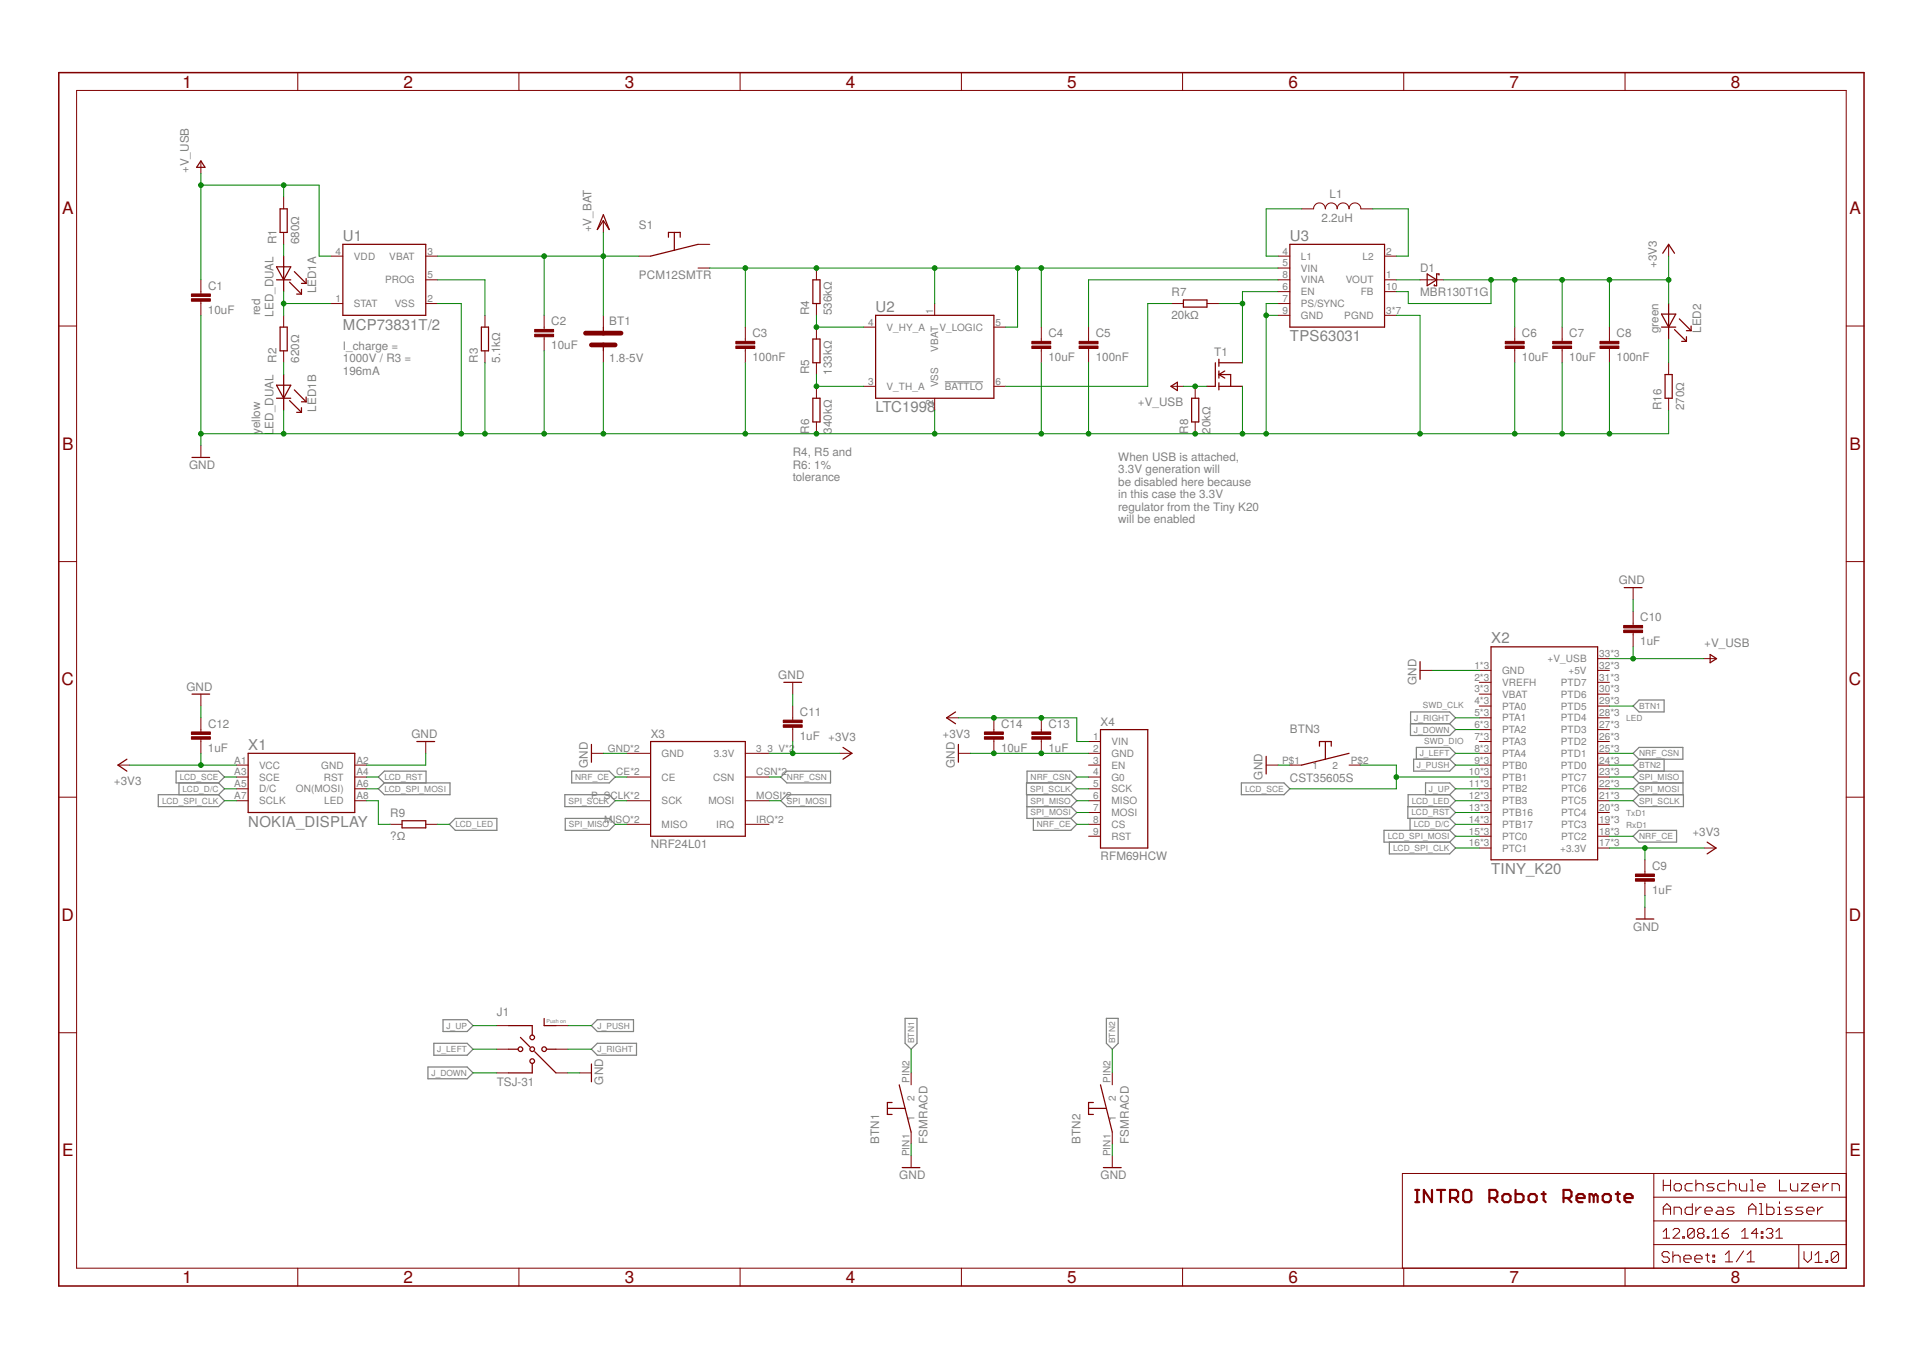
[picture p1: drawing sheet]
<svg xmlns="http://www.w3.org/2000/svg" width="297mm" height="210mm" viewBox="0 0 297 210" stroke-linecap="round" stroke-linejoin="round" font-family="sans-serif">
<path d="M145.9 59h5.9" fill="none" stroke="#808080" stroke-width=".15"/>
<g fill="none" stroke="#808080" stroke-width=".19">
<path d="M27.2 119.1h6.6l.9 .9-.9 .9h-6.6zM88.3 119.1h5.8l.9 .9-.9 .9h-5.8zM217.9 111.8h6M217.9 110h6l.9 .9-.9 .9 .9 .9-.9 .9h-6zM218.4 117.3h5.5l.9 .9-.9 .9h-5.5zM218.8 117.3v-1.9h5.1l.9 1-.9 .9M252.3 116.4l.9-1h6.7v1.9h-6.7zM253.2 108.1h3.8v1.9h-3.8l-.9-.9zM253.2 117.3l-.9 .9 .9 .9M253.2 119.1h6.8v3.6M253.2 119.1l-.9 .9 .9 .9M257 117.3v1.8"/>
<path d="M24.4 122.7h9.4l.9 1-.9 .9h-9.4zM27.6 120.9v1.8M33.8 120.9l.9 .9-.9 .9M58.4 121.8l1-.9h10.1v1.8h-10.1zM59.4 120.9l-1-.9 1-.9h6.4v1.8M69.4 127.3l.9-.9h6.5v1.8h-6.5zM87.2 122.7h6.9l.9 1-.9 .9h-6.9zM87.3 126.4h6.8l.9 .9-.9 .9h-6.8zM120.6 120l.9-.9h6.8v1.8h-6.8zM121.5 122.7h6.8v1.9h-6.8l-.9-.9zM158.6 122.7v3.7h6.8M158.6 124.6h6.8"/>
<path d="M158.6 120.9v-1.8h6.8l.9 .9-.9 .9M159.6 126.4v1.8h5.8l.9-.9-.9-.9M165.4 120.9h-6.8v1.8h6.8M165.4 122.7l.9 1-.9 .9M165.4 124.6l.9 .9-.9 .9M165.4 120.9l.9 .9-.9 .9M191.7 120.9h6.6l.9 .9-.9 .9h-6.6zM214.6 130.1v1.8h9.3l.9-.9-.9-.9M217.8 126.4v1.8M220.2 122.7v-1.8h3.7l.9 .9-.9 .9M223.9 122.7h-6.4v1.9M223.9 128.2h-10.1v1.9h10.1"/>
<path d="M223.9 124.6h-6.4v1.8h6.4M223.9 124.6l.9 .9-.9 .9M223.9 122.7l.9 1-.9 .9M223.9 126.4l.9 .9-.9 .9M223.9 128.2l.9 1-.9 .9M253.2 122.7h6.8v1.9h-6.8l-.9-.9zM253.2 120.9h6.8M253.2 128.2h5.8v1.9h-5.8l-.9-.9zM253.2 120.9l-.9 .9 .9 .9M68.4 157.5h3.8l.9 .9-.9 .9h-3.8zM92.3 157.5h5.6v1.8h-5.6l-.9-.9zM139.8 157.3h1.8v3.8l-.9 1-.9-1z"/>
<path d="M170.9 157.3h1.8v3.8l-.9 1-.9-1zM66.1 164.8h6.1l.9 .9-.9 .9h-6.1zM67 161.1h5.2l.9 1-.9 .9h-5.2zM91.4 162.1l.9-1h6v1.9h-6z"/>
</g>
<g fill="none" stroke="#800000" stroke-width=".15">
<path d="M11.8 14h273.4v181.9h-273.4zM46 11.2v2.8M80.2 11.2v2.8M114.3 11.2v2.8M148.5 11.2v2.8M182.7 11.2v2.8M216.8 11.2v2.8M251 11.2v2.8M31 24.9v1.9M43.8 30.4v1.9M43.8 35.9v1.8M51.1 39.6h1.9"/>
<path d="M65.8 39.6h1.8M93.2 34.1v1.8M98.7 39.6h1.8M107.8 37.7h1.8M197.4 39.6h1.8M201.1 32.3h1.8a.91 .91 0 0 1 .9-1 .91 .91 0 0 1 .9 1 .91 .91 0 0 1 .9-1 .91 .91 0 0 1 .9 1 .92 .92 0 0 1 1-1 .92 .92 0 0 1 .9 1 .91 .91 0 0 1 .9-1 .91 .91 0 0 1 .9 1h1.8M213.9 39.6h1.8M257.7 37.7v1.9M9.1 50.4h2.7M31 43.2v2.2M31 46.5v2.2M43.8 48.7v1.8"/>
<path d="M43.8 54.2v1.8M51.1 46.9h1.9M65.8 46.9h1.8M65.8 43.2h1.8M74.9 48.7v1.8M74.9 54.2v1.8M84.1 48.7v2.2M84.1 52v2.2M93.2 48.7v1.8M93.2 54.2v1.8M107.8 41.4h1.8M115.1 50.5v2.2"/>
<path d="M115.1 53.8v2.2M126.1 41.4v1.8M126.1 46.9v1.8M126.1 50.5v1.9M126.1 56v1.8M126.1 59.7v1.8M133.4 50.5h1.9M133.4 59.7h1.9M144.4 46.9v1.8M153.5 50.5h1.9M153.5 59.7h1.9M160.8 50.5v2.2"/>
<path d="M160.8 53.8v2.2M168.1 50.5v2.2M168.1 53.8v2.2M181 46.9h1.8M181 59.7h1.8M184.6 59.7v1.8M186.4 46.9h1.9M197.4 46.9h1.8M197.4 43.2h1.8M197.4 41.4h1.8M197.4 45h1.8M197.4 48.7h1.8"/>
<path d="M213.9 43.2h1.8M213.9 45h1.8M213.9 48.7h1.8M219.4 43.2h3.6M234 50.5v2.2M234 53.8v2.2M241.3 50.5v2.2M241.3 53.8v2.2M248.6 50.5v2.2M248.6 53.8v2.2M257.7 56v1.8M285.2 50.4h2.7"/>
<path d="M31 68.8v1.9M126.1 65.2v1.8M144.4 61.5v1.8M184.6 65.2v1.8M257.7 61.5v1.8M9.1 86.7h2.7M252.3 90.8v1.8M252.3 94.4v2.2M252.3 97.7v2.2M285.2 86.7h2.7M18.2 118.2h1.8M31 107.2v1.9"/>
<path d="M31 110.9v2.2M31 114.2v2.2M36.5 118.2h1.8M54.8 118.2h1.8M65.8 114.5v1.9M91.4 116.4h1.8M96.8 116.4h3.7M115.1 116.4h3.7M122.4 105.4v1.8M122.4 109.1v2.1M122.4 112.3v2.2M129.8 116.4h1.8"/>
<path d="M146.2 110.9h1.8M148 116.4h1.9M153.5 110.9v2.2M153.5 114.2v2.2M160.8 110.9v2.2M160.8 114.2v2.2M168.1 118.2h1.9M168.1 114.5h1.9M168.1 116.4h1.9M195.6 118.2h1.8M199.2 118.2h1.9M208.4 118.2h1.8"/>
<path d="M219.4 103.5h1.8M228.5 118.2h1.8M228.5 103.5h1.8M228.5 105.4h1.8M228.5 107.2h1.8M228.5 109.1h1.8M228.5 110.9h1.8M228.5 112.7h1.8M228.5 114.5h1.8M228.5 116.4h1.8M246.8 118.2h1.8M246.8 103.5h1.8"/>
<path d="M246.8 105.4h1.8M246.8 107.2h1.8M246.8 109.1h1.8M246.8 110.9h1.8M246.8 112.7h1.8M246.8 114.5h1.8M246.8 116.4h1.8M246.8 101.7h1.8M263.2 101.7h1.9M9.1 123.1h2.7M36.5 120h1.8M36.5 121.8h1.8"/>
<path d="M36.5 123.7h1.8M54.8 120h1.8M54.8 121.8h1.8M54.8 123.7h1.8M60.3 127.3h1.8M65.8 127.3h1.8M96.8 120h3.7M96.8 123.7h3.7M96.8 127.3h3.7M115.1 120h3.7M115.1 123.7h3.7M115.1 127.3h3.7"/>
<path d="M168.1 120h1.9M168.1 121.8h1.9M168.1 123.7h1.9M168.1 125.5h1.9M168.1 127.3h1.9M168.1 129.2h1.9M228.5 120h1.8M228.5 121.8h1.8M228.5 123.7h1.8M228.5 125.5h1.8M228.5 127.3h1.8M228.5 129.2h1.8"/>
<path d="M228.5 131h1.8M246.8 120h1.8M246.8 121.8h1.8M246.8 123.7h1.8M246.8 125.5h1.8M246.8 127.3h1.8M246.8 129.2h1.8M246.8 131h1.8M254.1 132.8v2.2M254.1 136.1v2.2M263.2 131h1.9M285.2 123.1h2.7"/>
<path d="M9.1 159.5h2.7M76.7 158.4h1.9M85.9 158.4h1.8M254.1 140.1v1.8M285.2 159.5h2.7M76.7 162.1h1.9M76.7 165.7h1.9M85.9 162.1h1.8M85.9 165.7h1.8M89.5 165.7h1.9M140.7 165.7v1.9M140.7 174.9v1.8"/>
<path d="M140.7 178.5v1.8M171.8 165.7v1.9M171.8 174.9v1.8M171.8 178.5v1.8M46 195.9v2.7M80.2 195.9v2.7M114.3 195.9v2.7M148.5 195.9v2.7M182.7 195.9v2.7M216.8 195.9v2.7M251 195.9v2.7M255.5 192.2h29.7"/>
<path d="M255.5 181.3v14.6M255.5 188.6h29.7M255.5 184.9h29.7M256.9 190.2l.5-.5v1.5M256.9 191.2h1M256.9 182.2v1.7M256.9 187.6v-1.1l.6-.6 .5 .6v1.1M256.9 183.1h1.1M256.9 186.8h1.1M257.9 193.6l-.3-.3h-.6l-.3 .3v.3l.3 .2h.6l.3 .3v.3l-.3 .3h-.6l-.3-.3M258 182.2v1.7M258.4 193.3v1.7"/>
<path d="M258.4 194.1l.3-.2h.5l.3 .2v.9M258.4 190l.3-.3h.5l.2 .3v.2l-1 1h1M258.6 183.1l.3-.3h.5l.3 .3v.5l-.3 .3h-.5l-.3-.3zM258.6 187.6v-1.1h.8l.3 .3v.8M259.9 191h.3v.2h-.3zM260.1 194.4h1.1v-.3l-.3-.2h-.5l-.3 .2v.6l.3 .3h.5M261.4 182.8h-.8l-.3 .3v.5l.3 .3h.8M261.4 185.9v1.7h-.8l-.3-.3v-.5l.3-.3h.8M261.7 190v1l-.2 .2h-.6l-.2-.2M261.7 190l-.2-.3h-.6l-.2 .3v1M261.7 190l-1 1M261.8 194.4h1.1v-.3l-.3-.2h-.5l-.3 .2v.6l.3 .3h.5"/>
<path d="M262 183.1l.2-.3h.6l.3 .3v.8M262 182.2v1.7M262 186.5v1.1M262.5 190.5l-.3 .3v.2l.3 .2h.5l.2-.2v-.2l-.2-.3M262.5 190.5l-.3-.3v-.2l.3-.3h.5l.2 .3v.2l-.2 .3M262.5 190.5h.5M262.8 186.5h-.3l-.5 .5M263.4 187h1.1v-.2l-.3-.3h-.5l-.3 .3v.5l.3 .3h.5M263.5 193.9h.5M263.7 191h.3v.2h-.3zM263.7 193.6v1.1l.3 .3M264.5 191.2h1"/>
<path d="M264.5 190.2l.5-.5v1.5M264.6 193.9h.3v.2h-.3zM264.6 194.7h.3v.3h-.3zM264.8 182.8h-.9l-.2 .3 .2 .3h.6l.3 .2-.3 .3h-.8M265.3 186.5h.6l.3 .3v.8h-.9l-.3-.3 .3-.3h.9M266 190.5h.7l.3 .3v.2l-.3 .2h-.4l-.3-.2zM266.4 182.8h-.8l-.3 .3v.5l.3 .3h.8M266.5 193.8l.6-.6v1.7M266.5 194.9h1.1M267 189.7l-.5 .3-.5 .5M267 183.1l.3-.3h.6l.2 .3v.8M267 182.2v1.7"/>
<path d="M267.9 186.5h-.9l-.3 .3 .3 .2h.6l.3 .3-.3 .3h-.9M268.7 182.8v.8l.3 .3h.8v-1.1M269 191.2h1M269 190.2l.5-.5v1.5M269.3 193.2l-1.1 1.7M269.9 194.9h1.1M269.9 193.8l.5-.6v1.7M270.1 186.8h1.1M270.1 187.6v-1.1l.6-.6 .5 .6v1.1M270.4 183.9h.5M270.4 182.2h.3v1.7M271.5 183.4h1.1v-.3l-.2-.3h-.6l-.3 .3v.5l.3 .3h.6"/>
<path d="M271.5 190.5h-1l.8-.8v1.5M271.8 185.9h.3v1.7M271.8 187.6h.6M272.1 191h.2v.2h-.2zM272.1 190.2h.2v.3h-.2zM272.8 190l.3-.3h.5l.2 .3v.2l-.2 .3M272.9 185.9v1.7h.8l.3-.3v-.5l-.3-.3h-.8M273.3 190.5h.3M273.6 190.5l.2 .3v.2l-.2 .2h-.5l-.3-.2M274.3 191.2h1M274.3 190.2l.5-.5v1.5M274.6 186.5h.3v1.1"/>
<path d="M274.6 187.6h.5M274.9 182.2v1.7h1.1M274.9 185.6v.3M276.6 182.8v.8l.2 .3h.9v-1.1M276.8 186.5h-.8l-.3 .3 .3 .2h.6l.2 .3-.2 .3h-.9M277.9 192.2v3.7M278.2 182.8h1.2l-1.2 1.1h1.2M278.5 186.5h-.8l-.3 .3 .3 .2h.5l.3 .3-.3 .3h-.8M278.7 193.3v1.1l.5 .6 .6-.6v-1.1M279.1 187h1.1v-.2l-.3-.3h-.5l-.3 .3v.5l.3 .3h.5M279.9 183.4h1.2v-.3l-.3-.3h-.6l-.3 .3v.5l.3 .3h.6M280.4 195h1.1"/>
<path d="M280.4 193.9l.5-.6v1.7M280.8 186.5v1.1M281.6 182.8v1.1M281.6 186.5h-.3l-.5 .5M282 194.7h.3v.3h-.3zM282.4 182.8h-.2l-.6 .6M283 183.9v-1.1h.8l.3 .3v.8M284 193.6l-.3-.3h-.5l-.3 .3v1.1M284 193.6v1.1l-.3 .3h-.5l-.3-.3M284 193.6l-1.1 1.1M285.2 181.3h-68.6v14.6"/>
</g>
<path d="M9.1 11.2h278.8v187.4h-278.8z" fill="none" stroke="#800000" stroke-width=".23"/>
<g fill="none" stroke="#800000" stroke-width=".34">
<path d="M218.6 185.7h.6M218.6 183.8h.6M218.9 183.8v1.9M221.2 183.8v1.9l-1.3-1.9v1.9M222 183.8h1.2M222.6 183.8v1.9M224 185h.9l.3-.3v-.6l-.3-.3h-.9v1.9M224.6 185l.6 .7M226.3 183.8h.6l.4 .3v1.3l-.4 .3h-.6l-.3-.3v-1.3zM230.1 185h.9l.3-.3v-.6l-.3-.3h-.9v1.9M230.7 185l.6 .7M232.1 184.7l.3-.3h.6l.3 .3v.7l-.3 .3h-.6l-.3-.3z"/>
<path d="M234.1 183.8v1.9h.9l.3-.3v-.7l-.3-.3h-.9M236.1 184.7l.3-.3h.6l.4 .3v.7l-.4 .3h-.6l-.3-.3zM238.1 184.4h.7M238.4 184.1v1.3l.4 .3M241.5 185h.9l.3-.3v-.6l-.3-.3h-.9v1.9M242.1 185l.6 .7M243.5 185h1.3v-.3l-.3-.3h-.7l-.3 .3v.7l.3 .3h.7M246.2 184.7l-.3-.3h-.4v1.3M246.2 184.7v1M246.2 184.7l.3-.3 .3 .3v1M247.6 184.7l.3-.3h.6l.3 .3v.7l-.3 .3h-.6l-.3-.3zM249.6 184.4h.6"/>
<path d="M249.9 184.1v1.3l.3 .3M250.9 185h1.3v-.3l-.3-.3h-.7l-.3 .3v.7l.3 .3h.7"/>
</g>
<g fill="none" stroke="#800000" stroke-width=".19">
<path d="M31 24.8l.7 1h-1.3zM43.3 32.3h1.1v3.6h-1.1zM43.8 39.6v5.4M53 37.7h12.8v11h-12.8zM93.2 33.2l.9 2.3-.9-1.4-.9 1.4zM103.3 36.6v-.7h1.8v.7M104.2 35.9v2.8M107.8 37.7l-7.3 1.9M199.2 37.7h14.7v12.8h-14.7zM256.8 39.1l.9-1.4 1 1.4M42.7 43.2h2.2M42.7 41.2h2.2l-1.1 2z"/>
<path d="M42.7 59.5h2.2l-1.1 2zM43.3 50.5h1.1v3.7h-1.1zM43.8 57.8v5.5M44.7 43.6l1.9 1.8M45.5 42l1.8 1.8M45.8 45.4h.8M46.6 44.7v.7M46.6 43.8h.7M47.3 43v.8M74.4 50.5h1.1v3.7h-1.1zM93.2 50.5v1M93.2 53.3v.9"/>
<path d="M125.6 43.2h1.1v3.7h-1.1zM125.6 52.4h1.1v3.6h-1.1zM135.3 48.7h18.2v12.8h-18.2zM180.9 59.7l1-.7v1.3zM182.8 46.3h3.6v1.1h-3.6zM187.7 56v3.7h-1.3M188.3 56h3.6M188.3 57.8h1.8v1.9M188.3 59.7h3.6M188.3 55.5v1.1M188.3 57.3v1.1M188.3 59.1v1.1"/>
<path d="M188.3 57.8l.9 .6M189.2 57.3l-.9 .5M220.5 42.3l1.4 .9-1.4 .9zM222.3 42.5v-.2h-.4v1.8h-.3v-.1M256.6 50.5h2.2M256.6 48.5h2.2l-1.1 2zM257.2 57.8h1.1v3.7h-1.1zM257.7 46.9v5.5M258.7 50.9l1.8 1.8M259.4 49.3l1.8 1.8M259.8 52.7h.7M260.5 52v.7"/>
<path d="M260.5 51.1h.7M261.2 50.4v.7M29.7 70.7h2.7M42.7 61.5h2.2M44.7 61.9l1.9 1.8M45.5 60.2l1.8 1.9M45.8 63.7h.8M46.6 63v.7M46.6 62.1h.7M47.3 61.3v.8M125.6 61.5h1.1v3.7h-1.1zM184.1 61.5h1.1v3.7h-1.1z"/>
<path d="M230.3 99.9h16.5v32.9h-16.5zM250.9 90.8h2.7M19.6 117.3l-1.4 .9 1.4 .9M29.7 107.2h2.7M38.3 116.4h16.5v9.1h-16.5zM64.4 114.5h2.7M91.4 115v2.7M100.5 114.5h14.6v14.7h-14.6zM121.1 105.4h2.7M130.2 115.4l1.4 1-1.4 .9M147.6 110l-1.4 .9 1.4 .9M148 115v2.7"/>
<path d="M170 112.7h7.3v18.3h-7.3zM195.6 116.8v2.7M203.8 115.3v-.8h1.8v.8M204.7 117.3l-3.6 .9M204.7 114.5v2.8M208.4 116.4l-3.7 .9M219.4 102.2v2.7M264.2 101.1l1 .6-1 .7zM62.1 126.8h3.7v1.1h-3.7zM263.7 130.1l1.4 .9-1.4 .9M78.6 158.4h3.6v1.5M84.1 157.3v1.1h1.8"/>
<path d="M252.7 141.9h2.8M78.6 162.1h1.4M80.4 160.2l1.5 1.5M82.2 164.3v1.4h-3.6M82.6 162.4l3.3 3.3M84.4 162.1h1.5M91.4 164.3v2.8M137.1 171.2h2.7M137.8 170.3h-.7v1.8h.7M138.9 167.6l.9 3.6M139.8 171.2l.9 3.7M168.1 171.2h2.8"/>
<path d="M168.9 170.3h-.8v1.8h.8M170 167.6l.9 3.6M170.9 171.2l.9 3.7M139.4 180.3h2.7M170.4 180.3h2.8"/>
<circle cx="80.4" cy="162.1" r=".36"/>
<circle cx="82.2" cy="162.1" r=".36"/>
<circle cx="82.2" cy="160.2" r=".36"/>
<circle cx="82.2" cy="163.9" r=".36"/>
<circle cx="84.1" cy="162.1" r=".36"/>
</g>
<g fill="#800000" stroke="#800000" stroke-width=".15">
<path d="M29.6 45.4h2.9v.4h-2.9z"/>
<path d="M29.6 46.1h2.9v.4h-2.9z"/>
<path d="M82.6 50.9h2.9v.4h-2.9z"/>
<path d="M82.6 51.6h2.9v.4h-2.9z"/>
<path d="M113.7 52.7h2.9v.4h-2.9z"/>
<path d="M113.7 53.4h2.9v.4h-2.9z"/>
<path d="M159.4 52.7h2.9v.4h-2.9z"/>
<path d="M159.4 53.4h2.9v.4h-2.9z"/>
<path d="M166.7 52.7h2.9v.4h-2.9z"/>
<path d="M166.7 53.4h2.9v.4h-2.9z"/>
<path d="M232.5 52.7h2.9v.4h-2.9z"/>
<path d="M232.5 53.4h2.9v.4h-2.9z"/>
<path d="M239.8 52.7h3v.4h-3z"/>
<path d="M239.8 53.4h3v.4h-3z"/>
<path d="M247.1 52.7h3v.4h-3z"/>
<path d="M247.1 53.4h3v.4h-3z"/>
<path d="M252.6 135h2.9v.4h-2.9z"/>
<path d="M252.6 135.7h2.9v.4h-2.9z"/>
<path d="M250.8 96.6h2.9v.4h-2.9z"/>
<path d="M250.8 97.3h2.9v.4h-2.9z"/>
<path d="M121 111.2h2.9v.4h-2.9z"/>
<path d="M121 112h2.9v.3h-2.9z"/>
<path d="M29.6 113.1h2.9v.3h-2.9z"/>
<path d="M29.6 113.8h2.9v.4h-2.9z"/>
<path d="M159.4 113.1h2.9v.3h-2.9z"/>
<path d="M159.4 113.8h2.9v.4h-2.9z"/>
<path d="M152.1 113.1h2.9v.3h-2.9z"/>
<path d="M152.1 113.8h2.9v.4h-2.9z"/>
</g>
<path d="M90.4 51.5h5.5M91.4 53.3h3.6" fill="none" stroke="#800000" stroke-width=".74"/>
<g fill="none" stroke="#008000" stroke-width=".15">
<path d="M31 26.8v16.4M31 28.6h18.3v11h1.8M43.8 28.6v1.8M43.8 37.7v1.9M67.6 39.6h31.1M84.1 39.6v9.1M93.2 35.9v12.8M201.1 32.3h-5.5v7.3h1.8M212 32.3h5.5v7.3h-1.8M257.7 39.6v7.3M31 48.7v20.1M43.8 46.9h7.3"/>
<path d="M43.8 45v3.7M43.8 56v1.8M67.6 43.2h7.3v5.5M67.6 46.9h3.6v20.1M74.9 56v11M84.1 54.2v12.8M93.2 56v11M109.6 41.4h87.8M115.1 41.4v9.1M115.1 56v11M126.1 48.7v1.8h7.3M126.1 57.8v1.9h7.3"/>
<path d="M144.4 41.4v5.5M157.2 41.4v9.1h-1.8M160.8 41.4v9.1M160.8 56v11M168.1 56v11M181 46.9h-3.7v12.8h-21.9M182.8 59.7h3.6M188.3 46.9h3.6M191.9 59.7v7.3M195.6 48.7h1.8M197.4 43.2h-29.3v7.3M197.4 46.9h-1.8v20.1"/>
<path d="M197.4 45h-5.5v11M215.7 43.2h3.7M215.7 48.7h3.7v18.3M223 43.2h34.7M230.3 43.2v3.7h-12.8v-1.9h-1.8M234 43.2v7.3M234 56v11M241.3 43.2v7.3M241.3 56v11M248.6 43.2v7.3M248.6 56v11M257.7 52.4v3.6"/>
<path d="M43.8 63.3v3.7M144.4 63.3v3.7M257.7 63.3v3.7h-226.7M252.3 92.6v1.8M252.3 99.9v1.8M20 118.2h16.5M31 109.1v1.8M31 116.4v1.8M65.8 116.4v1.8h-9.2M93.2 116.4h3.6M118.8 116.4h11M122.4 107.2v1.9"/>
<path d="M122.4 114.5v1.9M148 110.9h18.3v3.6h1.8M149.9 116.4h18.2M197.4 118.2h1.8M210.2 118.2h5.5v3.6h-16.5M221.2 103.5h7.3M224.8 118.2h3.7M224.8 116.4h3.7M224.8 110.9h3.7M224.8 112.7h3.7M248.6 118.2h3.7M248.6 116.4h3.7"/>
<path d="M248.6 101.7h14.6M248.6 109.1h3.7M34.7 121.8h1.8M34.7 120h1.8M34.7 123.7h1.8M56.6 121.8h1.8M56.6 120h1.8M56.6 123.7h1.8v3.6h1.9M67.6 127.3h1.8M95 120h1.8M95 127.3h1.8M95 123.7h1.8"/>
<path d="M118.8 120h1.8M118.8 123.7h1.8M166.3 121.8h1.8M166.3 120h1.8M166.3 127.3h1.8M166.3 123.7h1.8M166.3 125.5h1.8M215.7 120h12.8M224.8 131h3.7M224.8 121.8h3.7M224.8 127.3h3.7M224.8 123.7h3.7"/>
<path d="M224.8 125.5h3.7M224.8 129.2h3.7M248.6 131h14.6M248.6 121.8h3.7M248.6 120h3.7M248.6 123.7h3.7M248.6 129.2h3.7M254.1 131v1.8M254.1 138.3v1.8M73.1 158.4h3.6M87.7 158.4h3.7M73.1 165.7h3.6"/>
<path d="M73.1 162.1h3.6M87.7 165.7h1.8M87.7 162.1h3.7M140.7 162.1v3.6M140.7 176.7v1.8M171.8 162.1v3.6M171.8 176.7v1.8"/>
</g>
<g fill="#008000" stroke="#008000" stroke-width=".15">
<circle cx="31" cy="67" r=".36"/>
<circle cx="74.9" cy="67" r=".36"/>
<circle cx="84.1" cy="67" r=".36"/>
<circle cx="71.2" cy="67" r=".36"/>
<circle cx="93.2" cy="67" r=".36"/>
<circle cx="115.1" cy="67" r=".36"/>
<circle cx="126.1" cy="67" r=".36"/>
<circle cx="144.4" cy="67" r=".36"/>
<circle cx="160.8" cy="67" r=".36"/>
<circle cx="168.1" cy="67" r=".36"/>
<circle cx="195.6" cy="67" r=".36"/>
<circle cx="195.6" cy="48.7" r=".36"/>
<circle cx="219.4" cy="67" r=".36"/>
<circle cx="234" cy="67" r=".36"/>
<circle cx="241.3" cy="67" r=".36"/>
<circle cx="248.6" cy="67" r=".36"/>
<circle cx="191.9" cy="67" r=".36"/>
<circle cx="184.6" cy="67" r=".36"/>
<circle cx="43.8" cy="67" r=".36"/>
<circle cx="160.8" cy="116.4" r=".36"/>
<circle cx="153.5" cy="116.4" r=".36"/>
<circle cx="43.8" cy="46.9" r=".36"/>
<circle cx="115.1" cy="41.4" r=".36"/>
<circle cx="126.1" cy="41.4" r=".36"/>
<circle cx="144.4" cy="41.4" r=".36"/>
<circle cx="157.2" cy="41.4" r=".36"/>
<circle cx="160.8" cy="41.4" r=".36"/>
<circle cx="126.1" cy="50.5" r=".36"/>
<circle cx="126.1" cy="59.7" r=".36"/>
<circle cx="43.8" cy="28.6" r=".36"/>
<circle cx="31" cy="28.6" r=".36"/>
<circle cx="252.3" cy="101.7" r=".36"/>
<circle cx="184.6" cy="59.7" r=".36"/>
<circle cx="254.1" cy="131" r=".36"/>
<circle cx="122.4" cy="116.4" r=".36"/>
<circle cx="241.3" cy="43.2" r=".36"/>
<circle cx="248.6" cy="43.2" r=".36"/>
<circle cx="257.7" cy="43.2" r=".36"/>
<circle cx="234" cy="43.2" r=".36"/>
<circle cx="230.3" cy="43.2" r=".36"/>
<circle cx="31" cy="118.2" r=".36"/>
<circle cx="160.8" cy="110.9" r=".36"/>
<circle cx="153.5" cy="110.9" r=".36"/>
<circle cx="93.2" cy="39.6" r=".36"/>
<circle cx="84.1" cy="39.6" r=".36"/>
<circle cx="215.7" cy="120" r=".36"/>
<circle cx="191.9" cy="46.9" r=".36"/>
</g>
<g font-size="2.6" fill="#800000">
<text x="28.2" y="13.5">1</text>
<text x="62.3" y="13.5">2</text>
<text x="96.5" y="13.5">3</text>
<text x="130.7" y="13.5">4</text>
<text x="164.8" y="13.5">5</text>
<text x="199" y="13.5">6</text>
<text x="233.2" y="13.5">7</text>
<text x="267.4" y="13.5">8</text>
<text x="9.6" y="33.1">A</text>
<text x="285.7" y="33.1">A</text>
<text x="9.6" y="69.5">B</text>
<text x="285.7" y="69.5">B</text>
<text x="9.5" y="105.9">C</text>
<text x="285.6" y="105.9">C</text>
<text x="9.5" y="142.2">D</text>
<text x="285.6" y="142.2">D</text>
<text x="9.6" y="178.6">E</text>
<text x="285.7" y="178.6">E</text>
<text x="28.2" y="198.2">1</text>
<text x="62.3" y="198.2">2</text>
<text x="96.5" y="198.2">3</text>
<text x="130.7" y="198.2">4</text>
<text x="164.8" y="198.2">5</text>
<text x="199" y="198.2">6</text>
<text x="233.2" y="198.2">7</text>
<text x="267.4" y="198.2">8</text>
</g>
<g font-size="2.3" fill="#808080">
<text x="53" y="37.2">U1</text>
<text x="199.3" y="37.2">U3</text>
<text x="53" y="50.9">MCP73831T/2</text>
<text x="135.3" y="48.2">U2</text>
<text x="199.3" y="52.7">TPS63031</text>
<text x="135.3" y="63.7">LTC1998</text>
<text x="230.3" y="99.4">X2</text>
<text x="38.4" y="115.8">X1</text>
<text x="38.4" y="127.7">NOKIA_DISPLAY</text>
<text x="230.3" y="135">TINY_K20</text>
</g>
<g font-size="1.8" fill="#808080">
<text x="29.2" y="26.8" transform="rotate(-90 29.2 26.8)">+V_USB</text>
<text x="91.4" y="35.9" transform="rotate(-90 91.4 35.9)">+V_BAT</text>
<text x="98.7" y="35.4">S1</text>
<text x="204.1" y="34.3">2.2uH</text>
<text x="205.4" y="30.6">L1</text>
<text x="42.7" y="37.7" transform="rotate(-90 42.7 37.7)">R1</text>
<text x="46.2" y="37.7" transform="rotate(-90 46.2 37.7)">680Ω</text>
<text x="255.9" y="41.4" transform="rotate(-90 255.9 41.4)">+3V3</text>
<text x="32.1" y="44.8">C1</text>
<text x="48.8" y="45.3" transform="rotate(-90 48.8 45.3)">LED1A</text>
<text x="98.7" y="43">PCM12SMTR</text>
<text x="181" y="45.8">R7</text>
<text x="219.4" y="45.7">MBR130T1G</text>
<text x="219.4" y="42">D1</text>
<text x="32.1" y="48.4">10uF</text>
<text x="40.2" y="48.7" transform="rotate(-90 40.2 48.7)">red</text>
<text x="42.3" y="48.9" transform="rotate(-90 42.3 48.9)">LED_DUAL</text>
<text x="53" y="54">I_charge =</text>
<text x="85.1" y="53.9">10uF</text>
<text x="85.2" y="50.3">C2</text>
<text x="94.1" y="50.2">BT1</text>
<text x="116.2" y="52.1">C3</text>
<text x="125" y="48.7" transform="rotate(-90 125 48.7)">R4</text>
<text x="128.5" y="48.7" transform="rotate(-90 128.5 48.7)">536kΩ</text>
<text x="162" y="52.1">C4</text>
<text x="169.3" y="52.1">C5</text>
<text x="181" y="49.3">20kΩ</text>
<text x="235.1" y="52.1">C6</text>
<text x="242.4" y="52.1">C7</text>
<text x="249.7" y="52.1">C8</text>
<text x="256.2" y="51.5" transform="rotate(-90 256.2 51.5)">green</text>
<text x="262.8" y="51.4" transform="rotate(-90 262.8 51.4)">LED2</text>
<text x="42.7" y="56" transform="rotate(-90 42.7 56)">R2</text>
<text x="46.2" y="56" transform="rotate(-90 46.2 56)">620Ω</text>
<text x="53" y="55.9">1000V / R3 =</text>
<text x="53" y="57.8">196mA</text>
<text x="73.8" y="56" transform="rotate(-90 73.8 56)">R3</text>
<text x="77.3" y="56" transform="rotate(-90 77.3 56)">5.1kΩ</text>
<text x="94.1" y="55.8">1.8-5V</text>
<text x="116.2" y="55.7">100nF</text>
<text x="125" y="57.8" transform="rotate(-90 125 57.8)">R5</text>
<text x="128.5" y="57.8" transform="rotate(-90 128.5 57.8)">133kΩ</text>
<text x="161.9" y="55.7">10uF</text>
<text x="169.3" y="55.7">100nF</text>
<text x="187.6" y="54.9">T1</text>
<text x="235.1" y="55.7">10uF</text>
<text x="242.4" y="55.7">10uF</text>
<text x="249.7" y="55.7">100nF</text>
<text x="48.8" y="63.6" transform="rotate(-90 48.8 63.6)">LED1B</text>
<text x="175.8" y="62.8">+V_USB</text>
<text x="256.7" y="63.3" transform="rotate(-90 256.7 63.3)">R16</text>
<text x="260.1" y="63.3" transform="rotate(-90 260.1 63.3)">270Ω</text>
<text x="40.2" y="67" transform="rotate(-90 40.2 67)">yellow</text>
<text x="42.3" y="67.2" transform="rotate(-90 42.3 67.2)">LED_DUAL</text>
<text x="122.5" y="70.5">R4, R5 and</text>
<text x="125" y="67" transform="rotate(-90 125 67)">R6</text>
<text x="128.5" y="67" transform="rotate(-90 128.5 67)">340kΩ</text>
<text x="172.7" y="71.2">When USB is attached,</text>
<text x="183.5" y="67" transform="rotate(-90 183.5 67)">R8</text>
<text x="187" y="67" transform="rotate(-90 187 67)">20kΩ</text>
<text x="29.2" y="72.5">GND</text>
<text x="122.4" y="74.3">tolerance</text>
<text x="122.5" y="72.4">R6: 1%</text>
<text x="172.7" y="73.1">3.3V generation will</text>
<text x="172.7" y="75">be disabled here because</text>
<text x="172.7" y="77">in this case the 3.3V</text>
<text x="172.7" y="78.9">regulator from the Tiny K20</text>
<text x="172.7" y="80.8">will be enabled</text>
<text x="250" y="90.2">GND</text>
<text x="253.4" y="96">C10</text>
<text x="253.4" y="99.6">1uF</text>
<text x="263.2" y="99.9">+V_USB</text>
<text x="28.8" y="106.7">GND</text>
<text x="120.2" y="104.8">GND</text>
<text x="218.8" y="105.8" transform="rotate(-90 218.8 105.8)">GND</text>
<text x="32.1" y="112.4">C12</text>
<text x="63.5" y="114">GND</text>
<text x="100.5" y="114">X3</text>
<text x="123.6" y="110.6">C11</text>
<text x="145.6" y="114">+3V3</text>
<text x="154.6" y="112.4">C14</text>
<text x="162" y="112.4">C13</text>
<text x="170" y="112.1">X4</text>
<text x="199.3" y="113.2">BTN3</text>
<text x="32.1" y="116.1">1uF</text>
<text x="90.8" y="118.6" transform="rotate(-90 90.8 118.6)">GND</text>
<text x="123.5" y="114.3">1uF</text>
<text x="127.9" y="114.5">+3V3</text>
<text x="147.5" y="118.6" transform="rotate(-90 147.5 118.6)">GND</text>
<text x="154.6" y="116.1">10uF</text>
<text x="161.9" y="116.1">1uF</text>
<text x="17.6" y="121.3">+3V3</text>
<text x="195" y="120.4" transform="rotate(-90 195 120.4)">GND</text>
<text x="199.3" y="120.7">CST35605S</text>
<text x="60.3" y="129.7">?Ω</text>
<text x="60.3" y="126.2">R9</text>
<text x="100.5" y="131">NRF24L01</text>
<text x="261.4" y="129.2">+3V3</text>
<text x="170" y="132.8">RFM69HCW</text>
<text x="255.2" y="134.4">C9</text>
<text x="252.3" y="143.8">GND</text>
<text x="255.2" y="138">1uF</text>
<text x="76.7" y="156.9">J1</text>
<text x="76.7" y="167.7">TSJ-31</text>
<text x="93.2" y="167.5" transform="rotate(-90 93.2 167.5)">GND</text>
<text x="135.8" y="176.7" transform="rotate(-90 135.8 176.7)">BTN1</text>
<text x="143.3" y="176.7" transform="rotate(-90 143.3 176.7)">FSMRACD</text>
<text x="166.9" y="176.7" transform="rotate(-90 166.9 176.7)">BTN2</text>
<text x="174.4" y="176.7" transform="rotate(-90 174.4 176.7)">FSMRACD</text>
<text x="138.9" y="182.2">GND</text>
<text x="170" y="182.2">GND</text>
</g>
<g font-size="1.5" fill="#808080">
<text x="51.8" y="39.3">4</text>
<text x="54.7" y="40.1">VDD</text>
<text x="60.1" y="40.1">VBAT</text>
<text x="66" y="39.3">3</text>
<text x="198.1" y="39.3">4</text>
<text x="198.1" y="41.1">5</text>
<text x="200.9" y="40.1">L1</text>
<text x="200.9" y="41.9">VIN</text>
<text x="210.5" y="40.1">L2</text>
<text x="214.1" y="39.3">2</text>
<text x="51.8" y="46.6">1</text>
<text x="54.7" y="47.4">STAT</text>
<text x="59.5" y="43.8">PROG</text>
<text x="61" y="47.4">VSS</text>
<text x="66" y="46.6">2</text>
<text x="66" y="43">5</text>
<text x="198.1" y="43">8</text>
<text x="198.1" y="44.8">6</text>
<text x="198.1" y="46.6">7</text>
<text x="200.9" y="43.8">VINA</text>
<text x="200.9" y="45.6">EN</text>
<text x="200.9" y="47.4">PS/SYNC</text>
<text x="207.9" y="43.8">VOUT</text>
<text x="210.2" y="45.6">FB</text>
<text x="214.1" y="44.8">10</text>
<text x="214.1" y="43">1</text>
<text x="134.1" y="50.3">4</text>
<text x="136.9" y="51.1">V_HY_A</text>
<text x="144.1" y="48.5" transform="rotate(-90 144.1 48.5)">1</text>
<text x="145.1" y="51.1">V_LOGIC</text>
<text x="153.8" y="50.3">5</text>
<text x="198.1" y="48.5">9</text>
<text x="200.9" y="49.3">GND</text>
<text x="207.6" y="49.3">PGND</text>
<text x="214.1" y="48.5">3*7</text>
<text x="134.1" y="59.4">3</text>
<text x="144.9" y="59.8" transform="rotate(-90 144.9 59.8)">VSS</text>
<text x="144.9" y="54.3" transform="rotate(-90 144.9 54.3)">VBAT</text>
<text x="153.8" y="59.4">6</text>
<text x="136.9" y="60.2">V_TH_A</text>
<text x="144.1" y="62.6" transform="rotate(-90 144.1 62.6)">2</text>
<text x="146" y="60.2">BATTLO</text>
<text x="247" y="101.5">33*3</text>
<text x="227.7" y="103.3">1*3</text>
<text x="227.7" y="105.1">2*3</text>
<text x="227.7" y="107">3*3</text>
<text x="232" y="104.1">GND</text>
<text x="232" y="105.9">VREFH</text>
<text x="232" y="107.8">VBAT</text>
<text x="239" y="102.3">+V_USB</text>
<text x="241.1" y="107.8">PTD6</text>
<text x="241.1" y="105.9">PTD7</text>
<text x="242.3" y="104.1">+5V</text>
<text x="247" y="107">30*3</text>
<text x="247" y="105.1">31*3</text>
<text x="247" y="103.3">32*3</text>
<text x="227.7" y="108.8">4*3</text>
<text x="227.7" y="110.6">5*3</text>
<text x="227.7" y="112.4">6*3</text>
<text x="232" y="109.6">PTA0</text>
<text x="232" y="111.4">PTA1</text>
<text x="232" y="113.2">PTA2</text>
<text x="241.1" y="113.2">PTD3</text>
<text x="241.1" y="111.4">PTD4</text>
<text x="241.1" y="109.6">PTD5</text>
<text x="247" y="112.4">27*3</text>
<text x="247" y="110.6">28*3</text>
<text x="247" y="108.8">29*3</text>
<text x="36.2" y="117.9">A1</text>
<text x="36.2" y="119.8">A3</text>
<text x="40" y="118.7">VCC</text>
<text x="49.6" y="118.7">GND</text>
<text x="55.1" y="117.9">A2</text>
<text x="55.1" y="119.8">A4</text>
<text x="93.9" y="116.1">GND*2</text>
<text x="95.2" y="119.8">CE*2</text>
<text x="102.2" y="116.9">GND</text>
<text x="110.3" y="116.9">3.3V</text>
<text x="116.8" y="116.1">3_3_V*2</text>
<text x="116.8" y="119.8">CSN*2</text>
<text x="168.9" y="114.3">1</text>
<text x="168.9" y="116.1">2</text>
<text x="168.9" y="117.9">3</text>
<text x="168.9" y="119.8">4</text>
<text x="171.7" y="115.1">VIN</text>
<text x="171.7" y="116.9">GND</text>
<text x="171.7" y="118.7">EN</text>
<text x="198.1" y="117.9">P$1</text>
<text x="202.8" y="118.7">1</text>
<text x="205.8" y="118.7">2</text>
<text x="208.6" y="117.9">P$2</text>
<text x="226.9" y="119.8">10*3</text>
<text x="227.7" y="114.3">7*3</text>
<text x="227.7" y="116.1">8*3</text>
<text x="227.7" y="117.9">9*3</text>
<text x="232" y="115.1">PTA3</text>
<text x="232" y="116.9">PTA4</text>
<text x="232" y="118.7">PTB0</text>
<text x="241.1" y="118.7">PTD0</text>
<text x="241.1" y="116.9">PTD1</text>
<text x="241.1" y="115.1">PTD2</text>
<text x="247" y="119.8">23*3</text>
<text x="247" y="117.9">24*3</text>
<text x="247" y="116.1">25*3</text>
<text x="247" y="114.3">26*3</text>
<text x="36.2" y="121.6">A5</text>
<text x="36.2" y="123.4">A7</text>
<text x="40" y="120.6">SCE</text>
<text x="40" y="122.4">D/C</text>
<text x="40" y="124.2">SCLK</text>
<text x="45.7" y="122.4">ON(MOSI)</text>
<text x="50" y="120.6">RST</text>
<text x="50.1" y="124.2">LED</text>
<text x="55.1" y="121.6">A6</text>
<text x="55.1" y="123.4">A8</text>
<text x="91.3" y="123.4">P_SCLK*2</text>
<text x="102.2" y="120.6">CE</text>
<text x="102.2" y="124.2">SCK</text>
<text x="109.4" y="124.2">MOSI</text>
<text x="110.1" y="120.6">CSN</text>
<text x="116.8" y="123.4">MOSI*2</text>
<text x="168.9" y="121.6">5</text>
<text x="168.9" y="123.4">6</text>
<text x="168.9" y="125.2">7</text>
<text x="171.7" y="120.6">G0</text>
<text x="171.7" y="122.4">SCK</text>
<text x="171.7" y="124.2">MISO</text>
<text x="226.9" y="121.6">11*3</text>
<text x="226.9" y="123.4">12*3</text>
<text x="226.9" y="125.2">13*3</text>
<text x="232" y="120.6">PTB1</text>
<text x="232" y="122.4">PTB2</text>
<text x="232" y="124.2">PTB3</text>
<text x="241.2" y="124.2">PTC5</text>
<text x="241.2" y="122.4">PTC6</text>
<text x="241.2" y="120.6">PTC7</text>
<text x="247" y="125.2">20*3</text>
<text x="247" y="123.4">21*3</text>
<text x="247" y="121.6">22*3</text>
<text x="93.3" y="127.1">MISO*2</text>
<text x="102.2" y="127.9">MISO</text>
<text x="110.6" y="127.9">IRQ</text>
<text x="116.8" y="127.1">IRQ*2</text>
<text x="168.9" y="127.1">8</text>
<text x="168.9" y="128.9">9</text>
<text x="171.7" y="126">MOSI</text>
<text x="171.7" y="127.9">CS</text>
<text x="171.7" y="129.7">RST</text>
<text x="226.9" y="127.1">14*3</text>
<text x="226.9" y="128.9">15*3</text>
<text x="226.9" y="130.7">16*3</text>
<text x="232" y="126">PTB16</text>
<text x="232" y="127.9">PTB17</text>
<text x="232" y="129.7">PTC0</text>
<text x="232" y="131.5">PTC1</text>
<text x="241" y="131.5">+3.3V</text>
<text x="241.2" y="129.7">PTC2</text>
<text x="241.2" y="127.9">PTC3</text>
<text x="241.2" y="126">PTC4</text>
<text x="247" y="128.9">18*3</text>
<text x="247" y="127.1">19*3</text>
<text x="247" y="130.7">17*3</text>
<text x="140.5" y="167.3" transform="rotate(-90 140.5 167.3)">PIN2</text>
<text x="171.6" y="167.3" transform="rotate(-90 171.6 167.3)">PIN2</text>
<text x="141.3" y="173.2" transform="rotate(-90 141.3 173.2)">1</text>
<text x="141.3" y="170.1" transform="rotate(-90 141.3 170.1)">2</text>
<text x="172.4" y="173.2" transform="rotate(-90 172.4 173.2)">1</text>
<text x="172.4" y="170.1" transform="rotate(-90 172.4 170.1)">2</text>
<text x="140.5" y="178.6" transform="rotate(-90 140.5 178.6)">PIN1</text>
<text x="171.6" y="178.6" transform="rotate(-90 171.6 178.6)">PIN1</text>
</g>
<g font-size="1.3" fill="#808080">
<text x="218.4" y="113.2">J_DOWN</text>
<text x="218.4" y="111.3">J_RIGHT</text>
<text x="219.8" y="109.4">SWD_CLK</text>
<text x="251.2" y="111.4">LED</text>
<text x="253.2" y="109.5">BTN1</text>
<text x="218.9" y="118.6">J_PUSH</text>
<text x="219.3" y="116.8">J_LEFT</text>
<text x="220" y="114.9">SWD_DIO</text>
<text x="253.2" y="118.6">BTN2</text>
<text x="253.2" y="116.8">NRF_CSN</text>
<text x="25" y="124.1">LCD_SPI_CLK</text>
<text x="27.8" y="120.5">LCD_SCE</text>
<text x="28.2" y="122.3">LCD_D/C</text>
<text x="59.4" y="120.5">LCD_RST</text>
<text x="59.4" y="122.3">LCD_SPI_MOSI</text>
<text x="87.8" y="124.1">SPI_SCLK</text>
<text x="88.8" y="120.5">NRF_CE</text>
<text x="121.5" y="124.1">SPI_MOSI</text>
<text x="121.5" y="120.5">NRF_CSN</text>
<text x="159.1" y="122.3">SPI_SCLK</text>
<text x="159.2" y="124.1">SPI_MISO</text>
<text x="159.2" y="125.9">SPI_MOSI</text>
<text x="159.2" y="120.5">NRF_CSN</text>
<text x="192.3" y="122.3">LCD_SCE</text>
<text x="218" y="125.9">LCD_RST</text>
<text x="218.1" y="124.1">LCD_LED</text>
<text x="220.7" y="122.3">J_UP</text>
<text x="253.2" y="120.5">SPI_MISO</text>
<text x="253.2" y="122.3">SPI_MOSI</text>
<text x="253.2" y="124.1">SPI_SCLK</text>
<text x="70.3" y="127.8">LCD_LED</text>
<text x="87.9" y="127.8">SPI_MISO</text>
<text x="160.2" y="127.8">NRF_CE</text>
<text x="214.4" y="129.6">LCD_SPI_MOSI</text>
<text x="215.2" y="131.4">LCD_SPI_CLK</text>
<text x="218.4" y="127.8">LCD_D/C</text>
<text x="251.2" y="126">TxD1</text>
<text x="251.2" y="127.9">RxD1</text>
<text x="253.2" y="129.6">NRF_CE</text>
<text x="69" y="158.9">J_UP</text>
<text x="92.3" y="158.9">J_PUSH</text>
<text x="141.2" y="161.1" transform="rotate(-90 141.2 161.1)">BTN1</text>
<text x="172.3" y="161.1" transform="rotate(-90 172.3 161.1)">BTN2</text>
<text x="66.6" y="166.2">J_DOWN</text>
<text x="67.5" y="162.5">J_LEFT</text>
<text x="92.3" y="162.5">J_RIGHT</text>
</g>
<text font-size=".8" fill="#808080" x="84.4" y="158">Push on</text>
</svg>
